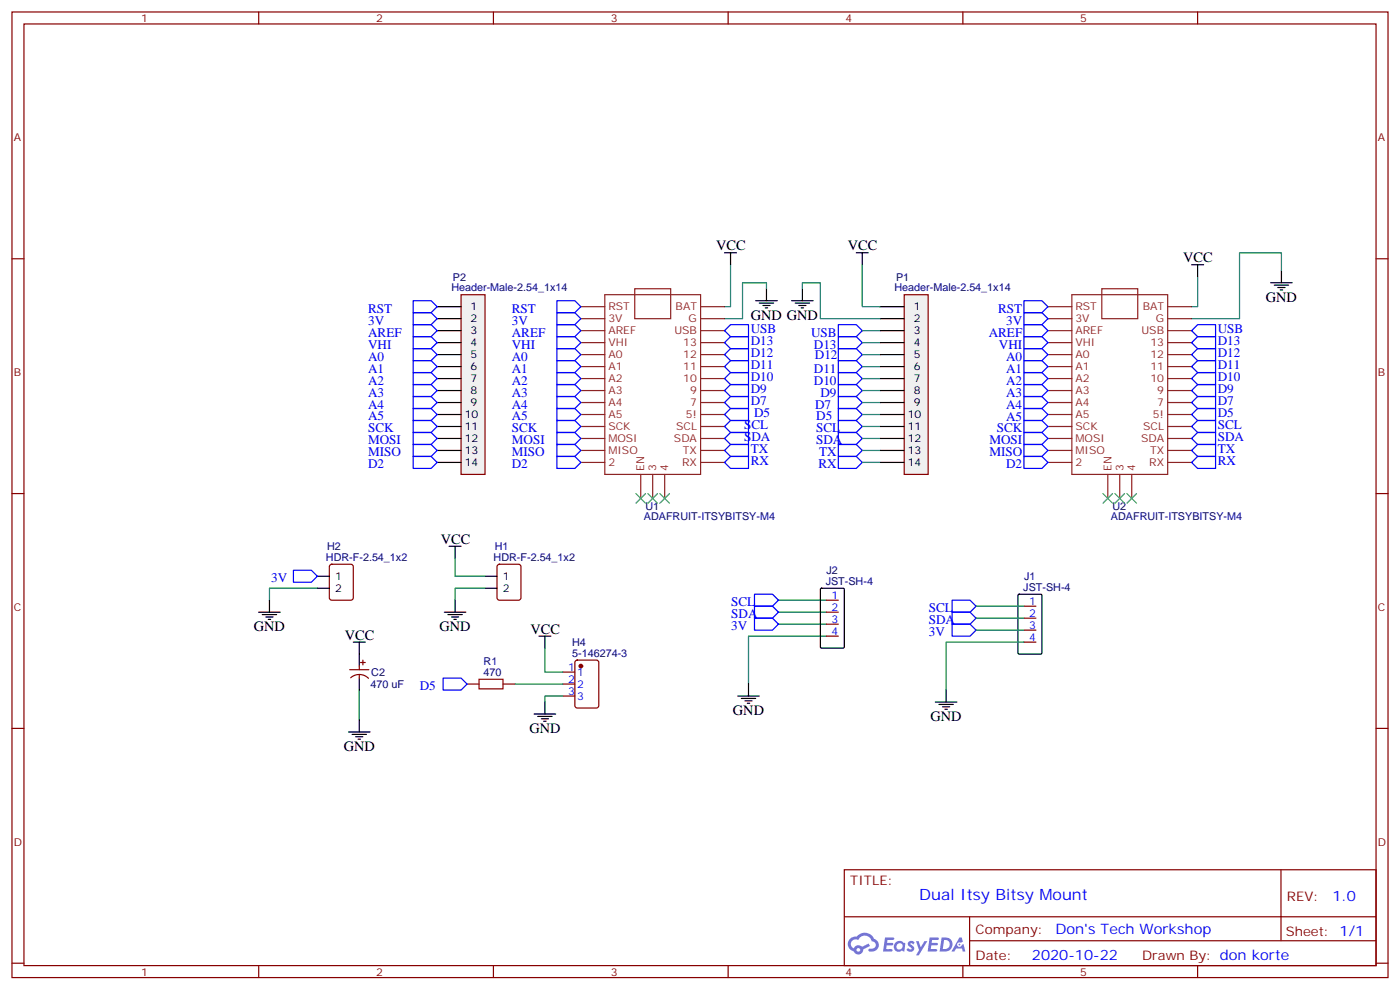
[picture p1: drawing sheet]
<svg xmlns="http://www.w3.org/2000/svg" width="412mm" height="292mm" viewBox="0 0 412 292" stroke-linecap="round" stroke-linejoin="round" font-family="sans-serif">
<g fill="none" stroke="#870000" stroke-width=".35">
<path d="M3.5 3.5h405.4v284.4h-405.4zM7.1 7.1h398.2v277.2h-398.2zM76.2 3.5v3.6M145.3 3.5v3.6M214.5 3.5v3.6M283.6 3.5v3.6M352.8 3.5v3.6M3.5 76.2h3.6M405.3 76.2h3.6M3.5 145.3h3.6M405.3 145.3h3.6M3.5 214.5h3.6"/>
<path d="M405.3 214.5h3.6M248.7 256.1h156.6v28.2h-156.6zM377.3 256.1v20.9M248.7 270h156.5M285.6 277h119.6M285.6 270v14.1M3.5 283.6h3.6M76.2 284.3v3.6M145.3 284.3v3.6M214.5 284.3v3.6M283.6 284.3v3.6M352.8 284.3v3.6"/>
<path d="M405.3 283.6h3.6"/>
</g>
<g fill="#5487ff">
<path d="M267.7 277.3a1.22 1.22 0 0 1 1.7 .3l-.4 .5a.47 .47 0 0 0-.3-.4 .47 .47 0 0 0-.5 .2l.1 .3a1.14 1.14 0 0 1 .8 1.7 1.14 1.14 0 0 1-1.9 0l-.2-.2 .5-.5 .7 .4a.29 .29 0 0 0 .3-.3 .29 .29 0 0 0-.2-.3 1.04 1.04 0 0 1-.6-1.7z"/>
<path d="M260.7 276h2.4l.3 .2-.2 .5-1.8 .1-.1 .8h1.5l.3 .4-.3 .4h-1.6l-.2 1.1h1.7l.2 .3-.2 .3-2.6 .1z"/>
<path d="M273.8 276h2.4l.3 .2-.1 .5-1.8 .1-.2 .8h1.6l.3 .4-.4 .4h-1.6l-.1 1.1h1.7l.2 .3-.2 .3-2.6 .1z"/>
<path d="M282.6 276.1h.7l.3 1.2-.6 .3a.69 .69 0 0 0-1 .3 .69 .69 0 0 0 .4 1 .69 .69 0 0 0 .9-.7l.5-.2 .6 2.2h-.8l-.2-.9h-1.8l-.5 .9h-.8z"/>
<path d="M269.8 277.1h.8l.6 1.8 1.1-1.8h.9l-2.6 4.2h-.8l.9-1.5z"/>
<path d="M277.4 276.1l-.6 4.1h1.3a2.11 2.11 0 0 0 2.5-2.1 2.11 2.11 0 0 0-2.5-2zM278.1 276.8a1.39 1.39 0 0 1 1.7 1.4 1.39 1.39 0 0 1-1.8 1.3h-.3z"/>
<path d="M263.7 277.7a1.54 1.54 0 0 0-.1 2.1 1.54 1.54 0 0 0 2.2 .2l.6 .2 .3-2.3-.2-.2-.4-.1a1.49 1.49 0 0 0-2.4 .1zM264 278.7a.94 .94 0 0 1 1.8 0 .94 .94 0 0 1-1.8 0z"/>
<path d="M250.4 276.4a2.18 2.18 0 0 0 1.1 3.7 1.44 1.44 0 0 0 1.6 1 1.44 1.44 0 0 0 1.2-1.5l2-1-.5-.8-1.9 1a1.47 1.47 0 0 0-2.4 .4 1.39 1.39 0 0 1-.7-1.9 1.39 1.39 0 0 1 2-.5 2.12 2.12 0 0 1 2.2-1.3 2.12 2.12 0 0 1 1.9 1.7 1.14 1.14 0 0 1 1.1 1.4 1.14 1.14 0 0 1-1.7 .8 .43 .43 0 0 0-.5 .3 .43 .43 0 0 0 .4 .5 1.98 1.98 0 0 0 2.5-1.2 1.98 1.98 0 0 0-1.2-2.5 3.1 3.1 0 0 0-5.3-.7l-.9 .1zM252.3 279.7a.55 .55 0 0 1 1.1 0 .55 .55 0 0 1-1.1 0z"/>
<circle cx="282.6" cy="278.1" r=".26"/>
</g>
<g fill="none" stroke="#8c2424" stroke-width=".35">
<path d="M171.1 90.3h7.1M171.1 93.8h7.1M171.1 97.4h7.1M178.2 86.8h28.2v52.9h-28.2zM187 85h10.6v8.8h-10.6zM206.4 90.3h7M206.4 93.8h7M206.4 97.4h7M171.1 100.9h7.1M171.1 104.4h7.1M171.1 107.9h7.1M171.1 111.5h7.1"/>
<path d="M171.1 115h7.1M171.1 118.5h7.1M206.4 100.9h7M206.4 104.4h7M206.4 107.9h7M206.4 111.5h7M206.4 115h7M206.4 118.5h7M171.1 122.1h7.1M171.1 125.6h7.1M171.1 129.1h7.1M171.1 132.6h7.1"/>
<path d="M171.1 136.2h7.1M188.7 139.7v7.1M192.3 139.7v7.1M195.8 139.7v7.1M206.4 122.1h7M206.4 125.6h7M206.4 129.1h7M206.4 132.6h7M206.4 136.2h7"/>
</g>
<path d="M266.3 86.8h7.1v52.9h-7.1z" fill="#f0f0f0" stroke="#870000" stroke-width=".35"/>
<g fill="none" stroke="#000" stroke-width=".35">
<path d="M259.3 90.3h7M259.3 93.8h7M259.3 97.4h7M259.3 100.9h7M259.3 104.4h7M259.3 107.9h7M259.3 111.5h7M259.3 115h7M259.3 118.5h7M259.3 122.1h7M259.3 125.6h7M259.3 129.1h7"/>
<path d="M259.3 132.6h7M259.3 136.2h7"/>
</g>
<path d="M135.8 86.8h7.1v52.9h-7.1z" fill="#f0f0f0" stroke="#870000" stroke-width=".35"/>
<g fill="none" stroke="#000" stroke-width=".35">
<path d="M213.4 74.4h3.6M215.2 74.4v3.6M252.2 74.4h3.6M254 74.4v3.6M351 78h3.5M352.8 78v3.5M377.5 79.7v3.6M128.8 90.3h7M128.8 93.8h7M128.8 97.4h7M222.6 88.5h6.4M223.7 89.3h4.2"/>
<path d="M224.7 90h2.1M225.4 90.7h.7M225.8 85v3.5M233.2 88.5h6.3M234.2 89.3h4.3M235.3 90h2.1M236 90.7h.7M236.4 85v3.5M374.3 83.3h6.3M375.4 84h4.2M376.4 84.7h2.1M377.1 85.4h.7"/>
<path d="M128.8 100.9h7M128.8 104.4h7M128.8 107.9h7M128.8 111.5h7M128.8 115h7M128.8 118.5h7M128.8 122.1h7M128.8 125.6h7M128.8 129.1h7M128.8 132.6h7M128.8 136.2h7M79.4 176.7v3.6"/>
<path d="M93.5 169.7h3.5M93.5 173.2h3.5M132.3 160.9h3.5M134.1 160.9v3.5M134.1 176.7v3.6M142.9 169.7h3.5M142.9 173.2h3.5M241.7 173.4l.3-.2h6.4l.3 .2v17.1l-.2 .3-6.5 .1-.3-.2zM299.9 175.2l.3-.2h6.4l.3 .2v17.1l-.2 .3h-6.5l-.3-.2zM76.2 180.3h6.3M77.3 181h4.2M78.3 181.7h2.1"/>
<path d="M79 182.4h.7M104.1 189.1h3.5M105.8 189.1v7M105.8 199.7v3.5M130.9 180.3h6.3M131.9 181h4.3M133 181.7h2.1M133.7 182.4h.7M158.7 187.3h3.6M160.5 187.3v3.6M102.7 215.5h6.3M103.7 216.3h4.2"/>
<path d="M104.8 217h2.1M105.5 217.7h.7M105.8 212v3.5M157.3 210.3h6.4M158.4 211h4.2M159.5 211.7h2.1M160.2 212.4h.7M160.5 206.7v3.6M217.3 205h6.4M218.4 205.7h4.2M219.4 206.4h2.1M220.1 207.1h.7"/>
<path d="M220.5 201.4v3.6M275.5 206.7h6.4M276.6 207.4h4.2M277.6 208.1h2.2M278.3 208.8h.7M278.7 203.2v3.5"/>
</g>
<path d="M187.3 145.3l2.8 2.9M190.1 145.3l-2.8 2.9M190.9 145.3l2.8 2.9M193.7 145.3l-2.8 2.9M194.4 145.3l2.8 2.9M197.2 145.3l-2.8 2.9M324.9 145.3l2.8 2.9M327.7 145.3l-2.8 2.9M328.4 145.3l2.9 2.9M331.3 145.3l-2.9 2.9M332 145.3l2.8 2.9M334.8 145.3l-2.8 2.9" fill="none" stroke="#3c3" stroke-width=".35"/>
<g fill="none" stroke="#870000" stroke-width=".35">
<path d="M97.2 166.4l.5-.2h5.7l.6 .4 .1 9.4-.5 .7h-5.9l-.6-.4-.1-9.4zM146.6 166.4l.5-.2h5.7l.6 .4 .1 9.4-.5 .7h-5.9l-.6-.4-.1-9.4zM243.4 176.7h3.5M301.6 178.5h3.6M103 197.2h5.7M103.3 199.6a3.8 3.8 0 0 1 5.2 .1M105.8 196.1v1.1M105.8 198.6v1.1M106.2 195.1h1.4M106.9 194.4v1.4M165.8 197.9h3.5M169.6 194.6l.4-.2h5.7l.6 .4 .1 13-.5 .6-5.9 .1-.6-.5-.1-12.9z"/>
<path d="M243.4 180.3h3.5M243.4 183.8h3.5M243.4 187.3h3.5M301.6 182h3.6M301.6 185.6h3.6M301.6 189.1h3.6M137.6 201.4h3.5M148.2 201.4h3.5M165.8 201.4h3.5M165.8 205h3.5"/>
</g>
<g fill="none" stroke="#00f" stroke-width=".35">
<path d="M121.7 88.5h5.3l1.8 1.8-1.8 1.8h-5.3zM121.7 92.1h5.3l1.8 1.7-1.8 1.8h-5.3zM121.7 95.6h5.3l1.8 1.8-1.8 1.7h-5.3zM121.7 99.1h5.3l1.8 1.8-1.8 1.8h-5.3zM164 88.5h5.3l1.8 1.8-1.8 1.8h-5.3zM164 92.1h5.3l1.8 1.7-1.8 1.8h-5.3zM164 95.6h5.3l1.8 1.8-1.8 1.7h-5.3zM164 99.1h5.3l1.8 1.8-1.8 1.8h-5.3zM213.4 97.4l1.8-1.8h5.3v3.5h-5.3zM246.9 99.1h5.3l1.8 1.8-1.8 1.8h-5.3zM246.9 95.6h5.3l1.8 1.8-1.8 1.7h-5.3zM301.6 88.5h5.3l1.8 1.8-1.8 1.8h-5.3z"/>
<path d="M301.6 92.1h5.3l1.8 1.7-1.8 1.8h-5.3zM301.6 95.6h5.3l1.8 1.8-1.8 1.7h-5.3zM301.6 99.1h5.3l1.8 1.8-1.8 1.8h-5.3zM351 97.4l1.8-1.8h5.3v3.5h-5.3zM121.7 102.7h5.3l1.8 1.7-1.8 1.8h-5.3zM121.7 106.2h5.3l1.8 1.7-1.8 1.8h-5.3zM121.7 109.7h5.3l1.8 1.8-1.8 1.7h-5.3zM121.7 113.2h5.3l1.8 1.8-1.8 1.8h-5.3zM121.7 116.8h5.3l1.8 1.7-1.8 1.8h-5.3zM164 102.7h5.3l1.8 1.7-1.8 1.8h-5.3zM164 106.2h5.3l1.8 1.7-1.8 1.8h-5.3zM164 109.7h5.3l1.8 1.8-1.8 1.7h-5.3z"/>
<path d="M164 113.2h5.3l1.8 1.8-1.8 1.8h-5.3zM164 116.8h5.3l1.8 1.7-1.8 1.8h-5.3zM213.4 115l1.8-1.8h5.3v3.6h-5.3zM213.4 111.5l1.8-1.8h5.3v3.5h-5.3zM213.4 107.9l1.8-1.7h5.3v3.5h-5.3zM213.4 104.4l1.8-1.7h5.3v3.5h-5.3zM213.4 100.9l1.8-1.8h5.3v3.6h-5.3zM213.4 118.5l1.8-1.7h5.3v3.5h-5.3zM246.9 113.2h5.3l1.8 1.8-1.8 1.8h-5.3zM246.9 109.7h5.3l1.8 1.8-1.8 1.7h-5.3zM246.9 106.2h5.3l1.8 1.7-1.8 1.8h-5.3zM246.9 102.7h5.3l1.8 1.7-1.8 1.8h-5.3z"/>
<path d="M246.9 116.8h5.3l1.8 1.7-1.8 1.8h-5.3zM301.6 102.7h5.3l1.8 1.7-1.8 1.8h-5.3zM301.6 106.2h5.3l1.8 1.7-1.8 1.8h-5.3zM301.6 109.7h5.3l1.8 1.8-1.8 1.7h-5.3zM301.6 113.2h5.3l1.8 1.8-1.8 1.8h-5.3zM301.6 116.8h5.3l1.8 1.7-1.8 1.8h-5.3zM351 118.5l1.8-1.7h5.3v3.5h-5.3zM351 115l1.8-1.8h5.3v3.6h-5.3zM351 111.5l1.8-1.8h5.3v3.5h-5.3zM351 107.9l1.8-1.7h5.3v3.5h-5.3zM351 104.4l1.8-1.7h5.3v3.5h-5.3zM351 100.9l1.8-1.8h5.3v3.6h-5.3z"/>
<path d="M121.7 120.3h5.3l1.8 1.8-1.8 1.7h-5.3zM121.7 123.8h5.3l1.8 1.8-1.8 1.8h-5.3zM121.7 127.4h5.3l1.8 1.7-1.8 1.8h-5.3zM121.7 130.9h5.3l1.8 1.7-1.8 1.8h-5.3zM121.7 134.4h5.3l1.8 1.8-1.8 1.7h-5.3zM164 120.3h5.3l1.8 1.8-1.8 1.7h-5.3zM164 123.8h5.3l1.8 1.8-1.8 1.8h-5.3zM164 127.4h5.3l1.8 1.7-1.8 1.8h-5.3zM164 130.9h5.3l1.8 1.7-1.8 1.8h-5.3zM164 134.4h5.3l1.8 1.8-1.8 1.7h-5.3zM213.4 125.6l1.8-1.8h5.3v3.6h-5.3zM213.4 129.1l1.8-1.7h5.3v3.5h-5.3z"/>
<path d="M213.4 122.1l1.8-1.8h5.3v3.5h-5.3zM213.4 136.2l1.8-1.8h5.3v3.5h-5.3zM213.4 132.6l1.8-1.7h5.3v3.5h-5.3zM246.9 127.4h5.3l1.8 1.7-1.8 1.8h-5.3zM246.9 123.8h5.3l1.8 1.8-1.8 1.8h-5.3zM246.9 120.3h5.3l1.8 1.8-1.8 1.7h-5.3zM246.9 130.9h5.3l1.8 1.7-1.8 1.8h-5.3zM246.9 134.4h5.3l1.8 1.8-1.8 1.7h-5.3zM301.6 120.3h5.3l1.8 1.8-1.8 1.7h-5.3zM301.6 123.8h5.3l1.8 1.8-1.8 1.8h-5.3zM301.6 127.4h5.3l1.8 1.7-1.8 1.8h-5.3zM301.6 130.9h5.3l1.8 1.7-1.8 1.8h-5.3z"/>
<path d="M301.6 134.4h5.3l1.8 1.8-1.8 1.7h-5.3zM351 136.2l1.8-1.8h5.3v3.5h-5.3zM351 132.6l1.8-1.7h5.3v3.5h-5.3zM351 129.1l1.8-1.7h5.3v3.5h-5.3zM351 125.6l1.8-1.8h5.3v3.6h-5.3zM351 122.1l1.8-1.8h5.3v3.5h-5.3zM86.4 167.9h5.3l1.8 1.8-1.8 1.7h-5.3zM222.2 178.5h5.3l1.8 1.8-1.8 1.7h-5.3zM222.2 175h5.3l1.8 1.7-1.8 1.8h-5.3zM280.5 176.7h5.3l1.7 1.8-1.7 1.8h-5.3zM130.5 199.7h5.3l1.8 1.7-1.8 1.8h-5.3zM222.2 182h5.3l1.8 1.8-1.8 1.8h-5.3z"/>
<path d="M280.5 180.3h5.3l1.7 1.7-1.7 1.8h-5.3zM280.5 183.8h5.3l1.7 1.8-1.7 1.7h-5.3z"/>
</g>
<g fill="none" stroke="#008700" stroke-width=".35">
<path d="M215.2 78v12.3h-1.8M254 78v12.3h5.3M377.5 79.7v-5.3h-12.4v19.4h-14.1M225.8 85v-1.7h-7.1v10.5h-5.3M236.4 85v-1.7h5.3v10.5h17.6M254 97.4h5.3M352.8 81.5v8.8h-1.8M254 100.9h5.3M254 104.4h5.3M254 107.9h5.3M254 111.5h5.3M254 115h5.3"/>
<path d="M254 118.5h5.3M254 122.1h5.3M254 125.6h5.3M254 129.1h5.3M254 132.6h5.3M254 136.2h5.3M93.5 173.2h-14.1v3.5M134.1 164.4v5.3h8.8M142.9 173.2h-8.8v3.5M229.3 176.7h14.1M287.5 178.5h14.1M160.5 190.9v7h5.3"/>
<path d="M229.3 180.3h14.1M229.3 183.8h14.1M243.4 187.3h-22.9v14.1M287.5 185.6h14.1M287.5 182h14.1M301.6 189.1h-22.9v14.1M105.8 203.2v8.8M151.7 201.4h14.1M165.8 205h-5.3v1.7"/>
</g>
<g fill="none" stroke="#8c2424" stroke-width=".35">
<path d="M308.7 90.3h7M308.7 93.8h7M308.7 97.4h7M315.7 86.8h28.3v52.9h-28.3zM324.6 85h10.5v8.8h-10.5zM344 90.3h7M344 93.8h7M344 97.4h7M308.7 100.9h7M308.7 104.4h7M308.7 107.9h7M308.7 111.5h7"/>
<path d="M308.7 115h7M308.7 118.5h7M344 100.9h7M344 104.4h7M344 107.9h7M344 111.5h7M344 115h7M344 118.5h7M308.7 122.1h7M308.7 125.6h7M308.7 129.1h7M308.7 132.6h7"/>
<path d="M308.7 136.2h7M326.3 139.7v7.1M329.8 139.7v7.1M333.4 139.7v7.1M344 122.1h7M344 125.6h7M344 129.1h7M344 132.6h7M344 136.2h7"/>
</g>
<circle cx="171.1" cy="196.1" r=".53" fill="#870000" stroke="#870000" stroke-width=".35"/>
<path d="M141.1 200h7.1v2.8h-7.1z" fill="none" stroke="#a10000" stroke-width=".35"/>
<text font-size="4.6" fill="#00f" x="270.8" y="265.1">Dual Itsy Bitsy Mount</text>
<g font-size="4.2">
<text x="211" y="73.7">VCC</text>
<text x="249.8" y="73.7">VCC</text>
<text x="348.5" y="77.3">VCC</text>
<text x="372.9" y="88.9">GND</text>
<text x="221.2" y="94.2">GND GND</text>
<text x="129.8" y="160.2">VCC</text>
<text x="74.8" y="185.9">GND</text>
<text x="129.5" y="185.9">GND</text>
<text x="101.6" y="188.4">VCC</text>
<text x="156.3" y="186.6">VCC</text>
<text x="155.9" y="215.9">GND</text>
<text x="215.9" y="210.6">GND</text>
<text x="274.1" y="212.4">GND</text>
<text x="101.2" y="221.2">GND</text>
</g>
<g font-size="4.2" fill="#00f">
<text x="392.5" y="265.4">1.0</text>
<text x="310.9" y="274.9">Don's Tech Workshop</text>
<text x="304" y="282.7">2020-10-22</text>
</g>
<g font-size="3.9" fill="#00f">
<text x="108.4" y="92.1">RST</text>
<text x="108.4" y="95.6">3V</text>
<text x="150.8" y="92.1">RST</text>
<text x="150.8" y="95.6">3V</text>
<text x="294" y="92.1">RST</text>
<text x="296.4" y="95.6">3V</text>
<text x="108.4" y="99.1">AREF</text>
<text x="150.8" y="99.1">AREF</text>
<text x="221.1" y="101.6">D13</text>
<text x="221.1" y="98.1">USB</text>
<text x="238.9" y="99.1">USB</text>
<text x="291.2" y="99.1">AREF</text>
<text x="358.7" y="101.6">D13</text>
<text x="358.7" y="98.1">USB</text>
<text x="108.4" y="102.7">VHI</text>
<text x="108.4" y="106.2">A0</text>
<text x="150.8" y="102.7">VHI</text>
<text x="150.8" y="106.2">A0</text>
<text x="221.1" y="105.1">D12</text>
<text x="239.7" y="102.7">D13</text>
<text x="240" y="105.7">D12</text>
<text x="294.2" y="102.7">VHI</text>
<text x="296.4" y="106.2">A0</text>
<text x="358.7" y="105.1">D12</text>
<text x="108.4" y="109.7">A1</text>
<text x="108.4" y="113.2">A2</text>
<text x="150.8" y="109.7">A1</text>
<text x="150.8" y="113.2">A2</text>
<text x="221.1" y="112.2">D10</text>
<text x="221.1" y="108.6">D11</text>
<text x="239.7" y="113.2">D10</text>
<text x="239.7" y="109.7">D11</text>
<text x="296.4" y="109.7">A1</text>
<text x="296.4" y="113.2">A2</text>
<text x="358.7" y="112.2">D10</text>
<text x="358.7" y="108.6">D11</text>
<text x="108.4" y="116.8">A3</text>
<text x="150.8" y="116.8">A3</text>
<text x="221.1" y="115.7">D9</text>
<text x="221.1" y="119.2">D7</text>
<text x="241.7" y="116.8">D9</text>
<text x="296.4" y="116.8">A3</text>
<text x="358.7" y="119.2">D7</text>
<text x="358.7" y="115.7">D9</text>
<text x="108.4" y="120.3">A4</text>
<text x="108.4" y="123.8">A5</text>
<text x="150.8" y="120.3">A4</text>
<text x="150.8" y="123.8">A5</text>
<text x="222.1" y="122.9">D5</text>
<text x="240.1" y="120.3">D7</text>
<text x="240.4" y="123.7">D5</text>
<text x="296.4" y="120.3">A4</text>
<text x="296.4" y="123.8">A5</text>
<text x="358.7" y="122.8">D5</text>
<text x="108.4" y="127.3">SCK</text>
<text x="108.4" y="130.9">MOSI</text>
<text x="150.8" y="127.3">SCK</text>
<text x="150.8" y="130.9">MOSI</text>
<text x="219.2" y="126.4">SCL</text>
<text x="219.2" y="130">SDA</text>
<text x="240.4" y="130.8">SDA</text>
<text x="240.4" y="127.3">SCL</text>
<text x="291.4" y="130.9">MOSI</text>
<text x="293.6" y="127.4">SCK</text>
<text x="358.7" y="129.8">SDA</text>
<text x="358.7" y="126.3">SCL</text>
<text x="108.4" y="134.4">MISO</text>
<text x="108.4" y="137.9">D2</text>
<text x="150.8" y="134.4">MISO</text>
<text x="150.8" y="137.9">D2</text>
<text x="221.1" y="136.9">RX</text>
<text x="221.1" y="133.3">TX</text>
<text x="241.1" y="137.9">RX</text>
<text x="241.3" y="134.4">TX</text>
<text x="291.4" y="134.4">MISO</text>
<text x="296.4" y="137.9">D2</text>
<text x="358.7" y="136.9">RX</text>
<text x="358.7" y="133.3">TX</text>
<text x="79.9" y="171.4">3V</text>
<text x="215.4" y="178.5">SCL</text>
<text x="215.4" y="185.6">3V</text>
<text x="215.4" y="182">SDA</text>
<text x="273.6" y="180.3">SCL</text>
<text x="273.6" y="183.8">SDA</text>
<text x="273.6" y="187.3">3V</text>
<text x="123.7" y="203.2">D5</text>
</g>
<g font-size="3.9" fill="#800">
<text x="250.5" y="260.7">TITLE:</text>
<text x="379.1" y="265.4">REV:</text>
<text x="287.4" y="274.9">Company:</text>
<text x="378.7" y="275.5">Sheet: 1/1</text>
<text x="287.4" y="282.6">Date:</text>
<text x="336.4" y="282.7">Drawn By: don korte</text>
</g>
<g font-size="3.2" fill="#800">
<text x="41.6" y="6.5">1</text>
<text x="110.8" y="6.5">2</text>
<text x="179.9" y="6.5">3</text>
<text x="249.1" y="6.5">4</text>
<text x="318.2" y="6.5">5</text>
<text x="4.1" y="41.6">A</text>
<text x="405.9" y="41.6">A</text>
<text x="4.1" y="110.8">B</text>
<text x="405.9" y="110.8">B</text>
<text x="4.1" y="179.9">C</text>
<text x="405.9" y="179.9">C</text>
<text x="4.1" y="249.1">D</text>
<text x="405.9" y="249.1">D</text>
<text x="41.6" y="287.3">1</text>
<text x="110.8" y="287.3">2</text>
<text x="179.9" y="287.3">3</text>
<text x="249.1" y="287.3">4</text>
<text x="318.2" y="287.3">5</text>
</g>
<g font-size="3.2" fill="#000080">
<text x="133.4" y="82.8">P2</text>
<text x="264" y="82.8">P1</text>
<text x="133" y="85.7">Header-Male-2.54_1x14</text>
<text x="263.5" y="85.7">Header-Male-2.54_1x14</text>
<text x="189.7" y="153.2">ADAFRUIT-ITSYBITSY-M4</text>
<text x="190.1" y="150.3">U1</text>
<text x="327.2" y="153.2">ADAFRUIT-ITSYBITSY-M4</text>
<text x="327.7" y="150.3">U2</text>
<text x="96.4" y="161.9">H2</text>
<text x="145.7" y="161.9">H1</text>
<text x="96" y="165.1">HDR-F-2.54_1x2</text>
<text x="145.4" y="165.1">HDR-F-2.54_1x2</text>
<text x="243.2" y="172.2">JST-SH-4</text>
<text x="243.5" y="168.9">J2</text>
<text x="301.4" y="173.9">JST-SH-4</text>
<text x="301.7" y="170.7">J1</text>
<text x="168.5" y="190.1">H4</text>
<text x="142.4" y="195.7">R1</text>
<text x="168.5" y="193.3">5-146274-3</text>
<text x="109.1" y="202.6">470 uF</text>
<text x="109.4" y="199">C2</text>
<text x="142.4" y="199">470</text>
</g>
<g font-size="3.2">
<text x="138.6" y="91.4">1</text>
<text x="138.6" y="94.9">2</text>
<text x="269.2" y="91.4">1</text>
<text x="269.2" y="94.9">2</text>
<text x="138.6" y="98.4">3</text>
<text x="138.6" y="102">4</text>
<text x="269.2" y="98.4">3</text>
<text x="269.2" y="102">4</text>
<text x="138.6" y="105.5">5</text>
<text x="269.2" y="105.5">5</text>
<text x="138.6" y="109">6</text>
<text x="138.6" y="112.5">7</text>
<text x="269.2" y="109">6</text>
<text x="269.2" y="112.5">7</text>
<text x="138.6" y="116.1">8</text>
<text x="138.6" y="119.6">9</text>
<text x="269.2" y="116.1">8</text>
<text x="269.2" y="119.6">9</text>
<text x="136.9" y="123.1">10</text>
<text x="267.4" y="123.1">10</text>
<text x="136.9" y="126.6">11</text>
<text x="136.9" y="130.2">12</text>
<text x="267.4" y="126.6">11</text>
<text x="267.4" y="130.2">12</text>
<text x="136.9" y="133.7">13</text>
<text x="136.9" y="137.2">14</text>
<text x="267.4" y="133.7">13</text>
<text x="267.4" y="137.2">14</text>
<text x="98.8" y="170.7">1</text>
<text x="148.2" y="170.7">1</text>
<text x="98.8" y="174.3">2</text>
<text x="148.2" y="174.3">2</text>
</g>
<g font-size="3.2" fill="#8d2323">
<text x="179.2" y="94.9">3V</text>
<text x="179.2" y="91.4">RST</text>
<text x="199" y="91.4">BAT</text>
<text x="202.9" y="94.9">G</text>
<text x="316.8" y="94.9">3V</text>
<text x="316.8" y="91.4">RST</text>
<text x="336.6" y="91.4">BAT</text>
<text x="340.4" y="94.9">G</text>
<text x="179.2" y="102">VHI</text>
<text x="179.2" y="98.4">AREF</text>
<text x="198.7" y="98.4">USB</text>
<text x="201.3" y="102">13</text>
<text x="316.8" y="102">VHI</text>
<text x="316.8" y="98.4">AREF</text>
<text x="336.2" y="98.4">USB</text>
<text x="338.9" y="102">13</text>
<text x="179.2" y="105.5">A0</text>
<text x="201.3" y="105.5">12</text>
<text x="316.8" y="105.5">A0</text>
<text x="338.9" y="105.5">12</text>
<text x="179.2" y="112.5">A2</text>
<text x="179.2" y="109">A1</text>
<text x="201.3" y="109">11</text>
<text x="201.3" y="112.5">10</text>
<text x="316.8" y="112.5">A2</text>
<text x="316.8" y="109">A1</text>
<text x="338.9" y="109">11</text>
<text x="338.9" y="112.5">10</text>
<text x="179.2" y="119.6">A4</text>
<text x="179.2" y="116.1">A3</text>
<text x="203.3" y="116.1">9</text>
<text x="203.3" y="119.6">7</text>
<text x="316.8" y="119.6">A4</text>
<text x="316.8" y="116.1">A3</text>
<text x="340.9" y="116.1">9</text>
<text x="340.9" y="119.6">7</text>
<text x="179.2" y="123.1">A5</text>
<text x="202.1" y="123.1">5!</text>
<text x="316.8" y="123.1">A5</text>
<text x="339.6" y="123.1">5!</text>
<text x="179.2" y="130.2">MOSI</text>
<text x="179.2" y="126.6">SCK</text>
<text x="198.5" y="130.2">SDA</text>
<text x="199.2" y="126.6">SCL</text>
<text x="316.8" y="130.2">MOSI</text>
<text x="316.8" y="126.6">SCK</text>
<text x="336.1" y="130.2">SDA</text>
<text x="336.8" y="126.6">SCL</text>
<text x="179.2" y="137.2">2</text>
<text x="179.2" y="133.7">MISO</text>
<text x="200.9" y="137.2">RX</text>
<text x="201.2" y="133.7">TX</text>
<text x="316.8" y="137.2">2</text>
<text x="316.8" y="133.7">MISO</text>
<text x="338.5" y="137.2">RX</text>
<text x="338.8" y="133.7">TX</text>
<text x="189.8" y="138.6" transform="rotate(-90 189.8 138.6)">EN</text>
<text x="193.3" y="138.6" transform="rotate(-90 193.3 138.6)">3</text>
<text x="196.8" y="138.6" transform="rotate(-90 196.8 138.6)">4</text>
<text x="327.4" y="138.6" transform="rotate(-90 327.4 138.6)">EN</text>
<text x="330.9" y="138.6" transform="rotate(-90 330.9 138.6)">3</text>
<text x="334.4" y="138.6" transform="rotate(-90 334.4 138.6)">4</text>
</g>
<g font-size="3.2" fill="#00f">
<text x="244.9" y="176.4">1</text>
<text x="244.9" y="179.9">2</text>
<text x="303.1" y="178.2">1</text>
<text x="244.9" y="183.4">3</text>
<text x="303.1" y="181.7">2</text>
<text x="303.1" y="185.2">3</text>
<text x="244.9" y="187">4</text>
<text x="303.1" y="188.7">4</text>
<text x="167.3" y="197.6">1</text>
<text x="167.3" y="201.1">2</text>
<text x="170" y="199">1</text>
<text x="170" y="202.5">2</text>
<text x="167.3" y="204.6">3</text>
<text x="170" y="206">3</text>
</g>
</svg>
